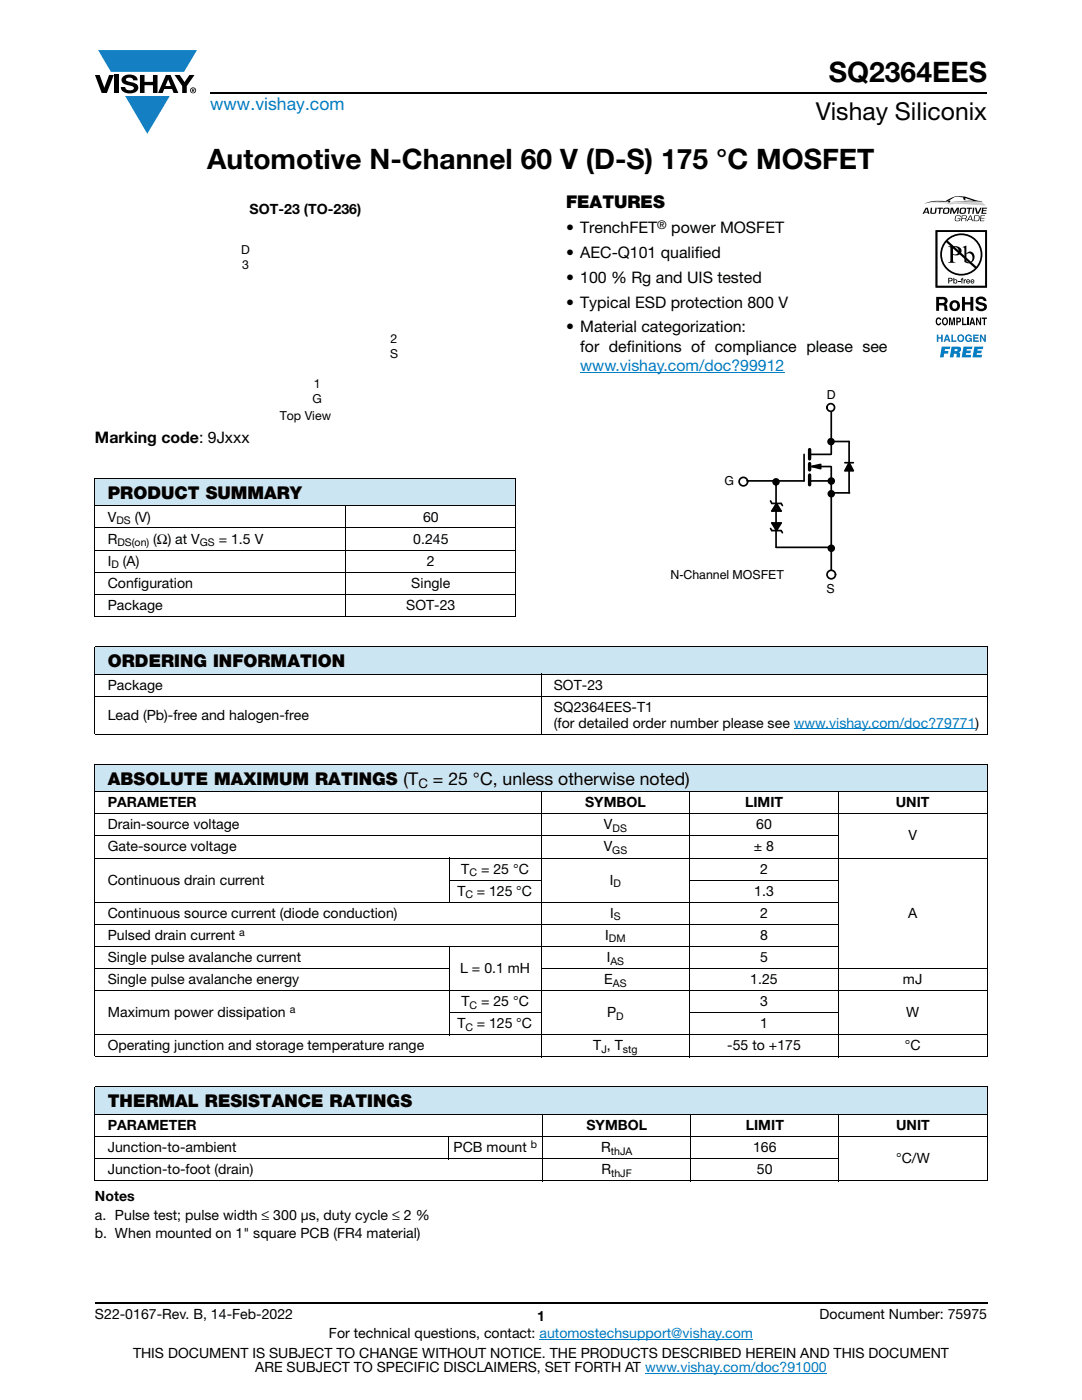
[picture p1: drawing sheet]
<svg xmlns="http://www.w3.org/2000/svg" width="216mm" height="279mm" viewBox="0 0 216 279" stroke-linecap="round" stroke-linejoin="round" font-family="sans-serif">
<g fill="#147fc3">
<path d="M19.6 10h19.7l-2.6 4.3h-1.1h-13.5z"/>
<path d="M25 19.2h8.9l-4.5 7.5z"/>
</g>
<g fill="#000">
<path d="M18.9 15h1l.9 2.5 1-2.5h.9l-1.4 3.6h-1zM22.9 15h.9v3.6h-.9zM24.6 15.3a2.1 2.1 0 0 1 2.8 .3l.1 .4h-.9a.79 .79 0 0 0-.7-.5 .79 .79 0 0 0-.8 .4l.3 .3 1 .2a1.08 1.08 0 0 1 1.2 1 1.08 1.08 0 0 1-1.1 1.2 1.73 1.73 0 0 1-2.4-1.2h.9a.96 .96 0 0 0 .8 .6 .96 .96 0 0 0 .9-.4 1.31 1.31 0 0 0-1.2-.6 1.03 1.03 0 0 1-1.1-.6 1.03 1.03 0 0 1 .2-1.1zM27.9 15h.9v1.3h1.7v-1.3h.9v3.6h-.9v-1.6h-1.7v1.6h-.9zM34.8 15h1.1l.9 1.4 1-1.4h1l-1.5 2.2v1.4h-.9v-1.4z"/>
<path d="M33.6 15.9l.5 1.3h-1.1zM33.1 15l-1.6 3.6h1l.3-.8h1.5l.3 .8h1l-1.6-3.6z"/>
<path d="M38.4 17.8h.2v.2h-.2zM38.3 17.7v.7h.1v-.3l.4 .3-.2-.3 .2-.2-.1-.2z"/>
<path d="M38.1 18a.46 .46 0 0 1 .9 0 .46 .46 0 0 1-.9 0zM37.9 18a.6 .6 0 0 0 1.2 0 .6 .6 0 0 0-1.2 0z"/>
</g>
<path d="M42 18.6h155M18.9 260h178.1" fill="none" stroke="#000" stroke-width=".36"/>
<path d="M115.8 74.3h40.7M107.7 267.3h42.6M128.7 274h36.3" fill="none" stroke="#007ec4" stroke-width=".2"/>
<path d="M18.9 95.5h84.1v5.5h-84.1z" fill="#cce5f3"/>
<path d="M18.9 95.5h84.1M18.9 95.5v18.6M103 95.5v18.6M18.9 101h84.1M18.9 105.4h84.1M18.9 109.8h84.1M18.9 114.2h84.1M18.9 118.6h84.1M18.9 114.3v8.6M69 100.9v22.2M103 114.3v8.6M18.9 123h84.1" fill="none" stroke="#000" stroke-width=".2"/>
<path d="M187 46.3h9.6v10.7h-9.6zM186.7 45.9v11.5h10.3v-11.5z" fill="#201d1e"/>
<g fill="#0160ae">
<path d="M186.9 66.8h.3v.5h.6v-.5h.3v1.4h-.3v-.6h-.6v.6h-.3z"/>
<path d="M189.8 66.8h.3v1.2h.8v.2h-1.1z"/>
<path d="M192.7 67a.68 .68 0 0 1 1.2 .2l-.8-.2a.55 .55 0 0 0-.2 .6 .55 .55 0 0 0 .4 .4l.4-.3h-.4v-.3h.6v.8h-.2v-.2a.71 .71 0 0 1-1 0 .71 .71 0 0 1 0-1z"/>
<path d="M194.2 66.8h1.1v.2h-.8v.3h.7v.3h-.7v.4h.8v.2h-1.1z"/>
<path d="M195.5 66.8h.3l.6 1v-1h.3v1.4h-.3l-.6-1v1h-.3z"/>
<path d="M187.9 69.2h1.7l-.1 .5h-.9l-.1 .4h.8l-.1 .5h-.8l-.1 .7h-.7z"/>
<path d="M192.3 69.2h1.7l-.1 .5h-1l-.1 .3h.9l-.1 .5h-.8l-.1 .3h1.1l-.1 .5h-1.8z"/>
<path d="M194.4 69.2h1.8l-.1 .5h-1l-.1 .3h.9l-.1 .5h-.9v.3h1.1l-.1 .5h-1.8z"/>
<path d="M189 67.1l-.2 .6h.3zM188.8 66.8h.3l.6 1.4h-.4l-.1-.3h-.5l-.1 .3h-.3z"/>
<path d="M191.2 67.5a.5 .5 0 0 0 1 0 .5 .5 0 0 0-1 0zM190.9 67.5a.75 .75 0 0 1 1.5 0 .75 .75 0 0 1-1.5 0z"/>
<path d="M190.5 69.7l-.1 .4 .6-.1v-.3zM189.9 69.2l1.7 .1a.63 .63 0 0 1-.3 1l.3 .3v.7h-.7v-.6l-.3-.1h-.2l-.2 .7h-.7z"/>
</g>
<g fill="#000">
<path d="M191.2 56.1h.4v.1h-.4zM191.9 55.5h.3l-.2 .2 .2 .1v.1h-.2v.7h-.1v-.7h-.2zM192.3 55.8h.2v.1l.3-.2v.2l-.3 .1v.6h-.2zM186.9 63.5l.4-.2 .3 .1 .2 .5-.7-.2a.66 .66 0 0 0 .2 1l.3-.3h.2a.54 .54 0 0 1-.5 .5 .54 .54 0 0 1-.6-.4zM189.4 63.4h.3l.3 1.2 .2-1.2h.4v1.5h-.3v-1.3l-.2 1.3h-.3l-.2-1.3v1.3h-.2zM192 63.4h.2v1.2h.7v.3h-.9zM192 59.3h.5v1h1.1v-1h.6v2.7h-.6v-1.2h-1.1v1.2h-.5zM193 63.4h.3v1.5h-.3zM195 59.4a1.15 1.15 0 0 1 1.8 .7h-.5l-.1-.2a.68 .68 0 0 0-.9-.1v.4l.2 .1a1.29 1.29 0 0 1 1.4 .9 1.17 1.17 0 0 1-1.1 .9 1.17 1.17 0 0 1-1.2-.9h.6v.2a.67 .67 0 0 0 1.2-.1l-.3-.3-.5-.1a.82 .82 0 0 1-.9-.6 .82 .82 0 0 1 .3-.9zM194.8 63.4h.2l.5 1v-1h.3v1.5h-.3l-.5-1.1v1.1h-.2zM195.9 63.4h1v.2h-.3v1.3h-.3v-1.3h-.4z"/>
<path d="M189.1 48a3.9 3.9 0 0 1 5.3-.1 3.9 3.9 0 0 1 .4 5.3zM188.8 48.4l5.7 5.1a3.9 3.9 0 0 1-5.3 .2 3.9 3.9 0 0 1-.4-5.3zM187.6 50.8a4.2 4.2 0 0 0 8.4 0 4.2 4.2 0 0 0-8.4 0z"/>
<path d="M189.4 55.6v.4l.4-.1v-.3zM189.2 55.4l.7 .1 .2 .3-.2 .3h-.5v.5h-.2z"/>
<path d="M190.2 49.4v1.3a.75 .75 0 0 0 1.1-.7 .75 .75 0 0 0-1.1-.6zM189.2 49.1a2.81 2.81 0 0 1 2.4 .4 .97 .97 0 0 1 0 1.2 .97 .97 0 0 1-1.2 .2h-.2v1v.3l.5 .2h-1.5l.3-.1 .1-.4v-2.3v-.2z"/>
<path d="M190.4 56.1a.26 .26 0 0 0 .5 0 .26 .26 0 0 0-.5 0zM190.2 55.4h.2v.5a.38 .38 0 0 1 .5 0 .38 .38 0 0 1 0 .5 .38 .38 0 0 1-.5 .1l-.2 .1z"/>
<path d="M192.8 50.8v1.3l.2 .2a.72 .72 0 0 0 .8-.1 .72 .72 0 0 0 .3-.8 .72 .72 0 0 0-.4-.8 .72 .72 0 0 0-.9 .2zM192.1 49.3l.7-.3v1.6a.89 .89 0 0 1 1.1-.3 .89 .89 0 0 1 .6 1 1.23 1.23 0 0 1-.7 1.1 1.23 1.23 0 0 1-1.4-.1v-2.7z"/>
<path d="M193 55.9v.2h.4l-.2-.2zM193 55.8h.4l.2 .4h-.6v.2l.5-.1a.42 .42 0 0 1-.6 .2 .42 .42 0 0 1 .1-.7z"/>
<path d="M193.9 55.9l-.1 .2h.4l-.2-.2zM193.8 55.8h.5l.1 .4h-.6l.1 .2 .5-.1a.42 .42 0 0 1-.7 .2 .42 .42 0 0 1 .1-.7z"/>
<path d="M187 46.3h9.6v10.7h-9.6zM186.7 45.9v11.5h10.2v-11.5z"/>
<path d="M187.4 59.7v.8l.9-.1a.39 .39 0 0 0 .1-.6zM186.8 59.3h1.4a.79 .79 0 0 1 .8 .4 .79 .79 0 0 1-.1 .9l-.2 .1a.98 .98 0 0 1 .3 1.2l.1 .1h-.6l-.2-1-.9-.1v1.1h-.6z"/>
<path d="M188.4 63.6a.64 .64 0 0 0 .2 1.1l.1-.1a.64 .64 0 0 0-.1-1zM188.2 63.5l.2-.1a.56 .56 0 0 1 .7 .3 .82 .82 0 0 1-.5 1.2h-.2a.89 .89 0 0 1-.2-1.4z"/>
<path d="M190.2 60.4a.63 .63 0 0 0-.2 .8 .63 .63 0 0 0 .8 .4 .63 .63 0 0 0 .2-.8 .63 .63 0 0 0-.8-.4zM189.4 61a1.1 1.1 0 0 1 2.2 0 1.1 1.1 0 0 1-2.2 0z"/>
<path d="M191.1 63.6v.5l.4-.1v-.3zM190.8 63.4h.6a.5 .5 0 0 1 .4 .5 .5 .5 0 0 1-.4 .4h-.3v.6h-.3z"/>
<path d="M194 63.7l-.2 .6h.4zM193.9 63.4h.3l.4 1.5h-.3l-.1-.3h-.4l-.1 .3h-.3z"/>
</g>
<path d="M185.1 40.6l1.4-.2 3.1 .1a3.8 3.8 0 0 1 2.2-.1l2.8-.1a2.03 2.03 0 0 1 2.1 .7h-.2a41.3 41.3 0 0 0-7.1-.2 10.3 10.3 0 0 0-4.3-.2z" fill="#ccc"/>
<g fill="#000">
<path d="M189.1 40.3l.4-.3 .1 .2-.1 .2zM184.4 40.6h.1a12.3 12.3 0 0 1 4.3-.6 5.2 5.2 0 0 1 5.5-.2l1.7 .4-6.2 .1 4.3-.2-1.4-.6-.1 .6-.4-.4v-.3a2.78 2.78 0 0 0-2.7 .5 2.69 2.69 0 0 1-2.2 .3l-1.4 .1zM185.7 41.5h.3l-.1 .8a.35 .35 0 0 0 .3 .2 .35 .35 0 0 0 .3-.2l.2-.8h.2l-.1 .8a.72 .72 0 0 1-1.2 .2zM187.1 41.5h1.1l-.1 .2h-.4l-.1 1h-.3l.1-1h-.4zM190.7 43.1a.64 .64 0 0 1 1 .2h-.2a.49 .49 0 0 0-.6-.2 .49 .49 0 0 0-.2 .7 .49 .49 0 0 0 .6 .2l.2-.3h-.4v-.1h.6a.61 .61 0 0 1-.5 .6 .61 .61 0 0 1-.7-.3zM189.7 41.5h.4l.3 .9 .5-.9h.5l-.2 1.2h-.3l.2-1.1-.6 1.1h-.2l-.4-1-.1 1h-.3zM192.9 41.5h1.1v.2h-.4l-.2 1h-.2l.1-1h-.4zM194.2 41.5h.2l-.1 1.2h-.3zM194.5 41.5h.3l.3 1 .5-1h.3l-.6 1.2h-.5zM195.7 43h.8v.1h-.7v.4h.7l-.1 .1h-.6l-.1 .4h.7v.1h-.9zM196 41.5h1l-.1 .1h-.7v.4h.7l-.1 .1h-.6l-.1 .4h.7v.2h-1z"/>
<path d="M184.9 41.6l-.3 .7h.5zM184.7 41.5h.4l.3 1.2h-.2l-.1-.3h-.6l-.1 .3h-.3z"/>
<path d="M188.3 42.1a.45 .45 0 0 0 .9 0 .45 .45 0 0 0-.9 0zM188.3 41.6a.7 .7 0 0 1 1.2 .2 .74 .74 0 0 1-.4 .9 .74 .74 0 0 1-.9-.2z"/>
<path d="M192.1 43.1l-.1 .5 .7-.1v-.4zM191.9 43h.7a.32 .32 0 0 1 .3 .3 .32 .32 0 0 1-.3 .3l.2 .1v.4h-.2v-.4h-.1h-.5l-.1 .4h-.1z"/>
<path d="M191.7 42.1a.44 .44 0 0 0 .8 0 .44 .44 0 0 0-.8 0zM191.7 41.6a.7 .7 0 0 1 1.1 .2 .74 .74 0 0 1-.4 .9 .74 .74 0 0 1-.9-.2z"/>
<path d="M193.6 43.1l-.3 .7h.6zM193.6 43h.2l.3 1.1h-.1l-.1-.2h-.7l-.1 .2h-.2z"/>
<path d="M194.5 43.1l-.1 .9 .8-.1 .1-.7zM194.4 43h.9a.66 .66 0 0 1-.4 1.1h-.6z"/>
</g>
<path d="M154.9 96h5.5M161.5 90.7h4.3M161.5 96h4.4M161.5 93.1h4.3M165.9 93.1v20.9" fill="none" stroke="#000" stroke-width=".34"/>
<circle cx="165.8" cy="114.7" r=".76" fill="#fff"/>
<path d="M160.4 90.7v5.3M162.2 93l1.6-.3v.8l-1.7-.4M165.9 82.1v8.6M165.9 88.1h3.5v10.3M166 98.4h3.5M168.6 92.3h1.7M168.6 94l.8-1.7 .9 1.7h-1.6" fill="none" stroke="#000" stroke-width=".34"/>
<path d="M161.5 89.7v1.9M161.5 92.5v1.3M161.5 94.8v2" fill="none" stroke="#000" stroke-width=".68"/>
<path d="M162.1 93.1l1.7-.4v.8zM169.4 92.3l.9 1.7h-1.6z" fill="#000"/>
<circle cx="165.8" cy="81.3" r=".76" fill="#fff"/>
<g fill="none" stroke="#000" stroke-width=".34">
<path d="M153.8 100l.2 .5h1.9l.2 .4M154.9 96v13.2M153.8 105.5l.2 .4h1.9l.2 .4M154 104.4h1.9l-1 1.5zM154.9 109.2h11M154.9 100.5l1 1.5h-1.9z"/>
<circle cx="154.8" cy="96.2" r=".58"/>
<circle cx="165.8" cy="81.3" r=".76"/>
<circle cx="165.8" cy="88.1" r=".58"/>
<circle cx="165.9" cy="98.5" r=".58"/>
<circle cx="165.9" cy="96" r=".58"/>
<circle cx="165.9" cy="109.4" r=".58"/>
</g>
<g fill="#000">
<path d="M154.9 100.5l1 1.5h-1.9zM154 104.4h1.9l-1 1.5z"/>
<circle cx="154.8" cy="96.2" r=".58"/>
<circle cx="165.8" cy="88.1" r=".58"/>
<circle cx="165.9" cy="98.5" r=".58"/>
<circle cx="165.9" cy="96" r=".58"/>
<circle cx="165.9" cy="109.4" r=".58"/>
</g>
<circle cx="165.6" cy="114.7" r=".85" fill="#fff"/>
<g fill="none" stroke="#000" stroke-width=".34">
<path d="M148.9 96h6"/>
<circle cx="165.9" cy="114.7" r=".85"/>
</g>
<g fill="#fff">
<circle cx="148.2" cy="96.2" r=".76"/>
<circle cx="148" cy="96.1" r=".85"/>
</g>
<circle cx="148.3" cy="96.1" r=".85" fill="none" stroke="#000" stroke-width=".34"/>
<path d="M18.9 129h178.1v5.5h-178.1z" fill="#cce5f3"/>
<path d="M158.4 145.4h36.3" fill="none" stroke="#007ec4" stroke-width=".2"/>
<g fill="#cce5f3">
<path d="M18.9 152.5h178.1v5.5h-178.1z"/>
<path d="M18.9 216.9h178.1v5.5h-178.1z"/>
</g>
<g fill="none" stroke="#000" stroke-width=".2">
<path d="M18.9 129h178.1M18.9 134.5h178.1M18.9 138.9h178.1M18.9 129.1v17.3M107.9 134.4v12.2M197 129.1v5.3M197 134.6v4.2M197 139v7.4M18.9 146.5h178.1M18.9 152.5h178.1M18.9 158h178.1M18.9 152.6v58.2"/>
<path d="M108 157.9v53.1M137.6 157.9v53.1M167.3 157.9v53.1M197 152.6v58.2M18.9 162.4h178.1M18.9 166.8h148.5M18.9 171.2h178.1M89.5 175.6h18.6M89.6 171.1v9M137.5 175.6h29.9M18.9 180h148.5M18.9 184.5h148.5"/>
<path d="M18.9 188.9h148.5M18.9 193.3h70.8M18.9 197.7h178.1M89.6 188.8v17.8M107.9 193.3h89.1M18.9 206.5h178.1M18.9 210.9h178.1M18.9 216.9h178.1M18.9 217v18.6M89.5 202.1h18.6M137.5 202.1h29.9M197 217v18.6"/>
<path d="M18.9 222.4h178.1M18.9 226.8h178.1M18.9 231.2h148.6M18.9 235.6h178.1M89.5 226.7v4.6M108.3 222.3v13.4M137.8 222.3v13.4M167.4 222.3v13.4"/>
</g>
<g font-size="5.6">
<text x="165.4" y="16.4">SQ2364EES</text>
<text x="41.4" y="33.8">Automotive N-Channel 60 V (D-S) 175 °C MOSFET</text>
</g>
<text font-size="4.9" x="162.8" y="24">Vishay Siliconix</text>
<text font-size="3.5" fill="#007ec4" x="42" y="21.9">www.vishay.com</text>
<g font-size="3.5">
<text x="112.9" y="41.5">FEATURES</text>
<text x="21.5" y="99.6">PRODUCT SUMMARY</text>
<text x="21.5" y="133.1">ORDERING INFORMATION</text>
<text x="21.5" y="156.6">ABSOLUTE MAXIMUM RATINGS (T</text>
<text x="86.4" y="156.6">= 25 °C, unless otherwise noted)</text>
<text x="21.5" y="221">THERMAL RESISTANCE RATINGS</text>
</g>
<g font-size="3.2">
<text x="112.9" y="46.6">• TrenchFET</text>
<text x="133.9" y="46.6">power MOSFET</text>
<text x="112.9" y="51.5">• AEC-Q101 qualified</text>
<text x="112.9" y="56.5">• 100 % Rg and UIS tested</text>
<text x="112.9" y="61.4">• Typical ESD protection 800 V</text>
<text x="112.9" y="66.3">• Material categorization:</text>
<text x="115.8" y="70.2">for definitions of compliance please see</text>
<text x="18.9" y="88.4">Marking code: 9Jxxx</text>
</g>
<text font-size="3.2" fill="#007ec4" x="115.8" y="74.1">www.vishay.com/doc?99912</text>
<g font-size="2.8">
<text x="49.8" y="42.8">SOT-23 (TO-236)</text>
<text x="21.5" y="104.1">V</text>
<text x="26.9" y="104.1">(V)</text>
<text x="84.4" y="104.1">60</text>
<text x="21.5" y="112.9">I</text>
<text x="21.5" y="108.5">R</text>
<text x="24.5" y="112.9">(A)</text>
<text x="30.6" y="108.5">(Ω) at V</text>
<text x="43.6" y="108.5">= 1.5 V</text>
<text x="82.4" y="108.5">0.245</text>
<text x="85.2" y="112.9">2</text>
<text x="21.5" y="117.3">Configuration</text>
<text x="82.1" y="117.3">Single</text>
<text x="21.5" y="121.7">Package</text>
<text x="81.1" y="121.7">SOT-23</text>
<text x="21.5" y="137.6">Package</text>
<text x="110.5" y="137.6">SOT-23</text>
<text x="21.5" y="143.6">Lead (Pb)-free and halogen-free</text>
<text x="110.5" y="142">SQ2364EES-T1</text>
<text x="110.5" y="145.2">(for detailed order number please see www.vishay.com/doc?79771)</text>
<text x="21.5" y="161.1">PARAMETER</text>
<text x="116.7" y="161.1">SYMBOL</text>
<text x="148.7" y="161.1">LIMIT</text>
<text x="178.8" y="161.1">UNIT</text>
<text x="21.5" y="165.5">Drain-source voltage</text>
<text x="120.5" y="165.5">V</text>
<text x="150.9" y="165.5">60</text>
<text x="181.3" y="167.7">V</text>
<text x="21.5" y="169.9">Gate-source voltage</text>
<text x="120.5" y="169.9">V</text>
<text x="150.4" y="169.9">± 8</text>
<text x="21.5" y="176.6">Continuous drain current</text>
<text x="91.3" y="178.8">T</text>
<text x="92.1" y="174.3">T</text>
<text x="95.1" y="178.8">= 125 °C</text>
<text x="96" y="174.3">= 25 °C</text>
<text x="121.7" y="176.6">I</text>
<text x="150.5" y="178.8">1.3</text>
<text x="151.7" y="174.3">2</text>
<text x="21.5" y="183.2">Continuous source current (diode conduction)</text>
<text x="121.7" y="183.2">I</text>
<text x="151.7" y="183.2">2</text>
<text x="181.2" y="183.2">A</text>
<text x="21.5" y="187.6">Pulsed drain current</text>
<text x="21.5" y="192">Single pulse avalanche current</text>
<text x="120.8" y="187.6">I</text>
<text x="121.1" y="192">I</text>
<text x="151.7" y="187.6">8</text>
<text x="151.7" y="192">5</text>
<text x="21.5" y="196.4">Single pulse avalanche energy</text>
<text x="91.8" y="194.2">L = 0.1 mH</text>
<text x="120.6" y="196.4">E</text>
<text x="149.7" y="196.4">1.25</text>
<text x="180.2" y="196.4">mJ</text>
<text x="21.5" y="203">Maximum power dissipation</text>
<text x="92.1" y="200.8">T</text>
<text x="96" y="200.8">= 25 °C</text>
<text x="121.1" y="203">P</text>
<text x="151.7" y="200.8">3</text>
<text x="180.8" y="203">W</text>
<text x="21.5" y="209.6">Operating junction and storage temperature range</text>
<text x="91.3" y="205.2">T</text>
<text x="95.1" y="205.2">= 125 °C</text>
<text x="118.4" y="209.6">T , T</text>
<text x="145.1" y="209.6">-55 to +175</text>
<text x="151.7" y="205.2">1</text>
<text x="180.5" y="209.6">°C</text>
<text x="21.5" y="225.5">PARAMETER</text>
<text x="117" y="225.5">SYMBOL</text>
<text x="148.8" y="225.5">LIMIT</text>
<text x="178.8" y="225.5">UNIT</text>
<text x="21.5" y="229.9">Junction-to-ambient</text>
<text x="90.5" y="229.9">PCB mount</text>
<text x="119.9" y="229.9">R</text>
<text x="150.3" y="229.9">166</text>
<text x="178.8" y="232.2">°C/W</text>
<text x="18.9" y="239.6">Notes</text>
<text x="21.5" y="234.4">Junction-to-foot (drain)</text>
<text x="120" y="234.4">R</text>
<text x="151" y="234.4">50</text>
<text x="18.9" y="243.5">a. Pulse test; pulse width ≤ 300 μs, duty cycle ≤ 2 %</text>
<text x="18.9" y="247.1">b. When mounted on 1&quot; square PCB (FR4 material)</text>
<text x="18.9" y="263.3">S22-0167-Rev. B, 14-Feb-2022</text>
<text x="107.2" y="263.6">1</text>
<text x="163.6" y="263.3">Document Number: 75975</text>
<text x="65.6" y="267.1">For technical questions, contact: automostechsupport@vishay.com</text>
<text x="26.5" y="271">THIS DOCUMENT IS SUBJECT TO CHANGE WITHOUT NOTICE. THE PRODUCTS DESCRIBED HEREIN AND THIS DOCUMENT</text>
<text x="50.9" y="273.8">ARE SUBJECT TO SPECIFIC DISCLAIMERS, SET FORTH AT www.vishay.com/doc?91000</text>
</g>
<text font-size="2.6" x="83.5" y="157.2">C</text>
<g font-size="2.5">
<text x="48.1" y="50.7">D</text>
<text x="48.3" y="53.7">3</text>
<text x="77.8" y="71.5">S</text>
<text x="77.9" y="68.5">2</text>
<text x="62.6" y="77.5">1</text>
<text x="55.8" y="83.8">Top View</text>
<text x="62.3" y="80.5">G</text>
<text x="165" y="79.6">D</text>
<text x="144.5" y="96.8">G</text>
<text x="133.8" y="115.5">N-Channel MOSFET</text>
<text x="164.9" y="118.4">S</text>
</g>
<text font-size="2.4" x="131.1" y="45.6">®</text>
<g font-size="2.1">
<text x="23.2" y="104.6">DS</text>
<text x="22.2" y="113.4">D</text>
<text x="23.4" y="109">DS(on)</text>
<text x="39.9" y="109">GS</text>
<text x="122.2" y="166">DS</text>
<text x="122.2" y="170.4">GS</text>
<text x="92.9" y="179.3">C</text>
<text x="93.7" y="174.9">C</text>
<text x="122.4" y="177.1">D</text>
<text x="122.5" y="183.7">S</text>
<text x="47.7" y="186.7">a</text>
<text x="121.5" y="188.1">DM</text>
<text x="121.8" y="192.5">AS</text>
<text x="122.3" y="196.9">AS</text>
<text x="57.8" y="202.2">a</text>
<text x="93.7" y="201.3">C</text>
<text x="123" y="203.5">D</text>
<text x="92.9" y="205.7">C</text>
<text x="120" y="210.1">J</text>
<text x="124.3" y="210.1">stg</text>
<text x="105.9" y="229.1">b</text>
<text x="121.9" y="230.4">thJA</text>
<text x="121.9" y="234.9">thJF</text>
</g>
</svg>
